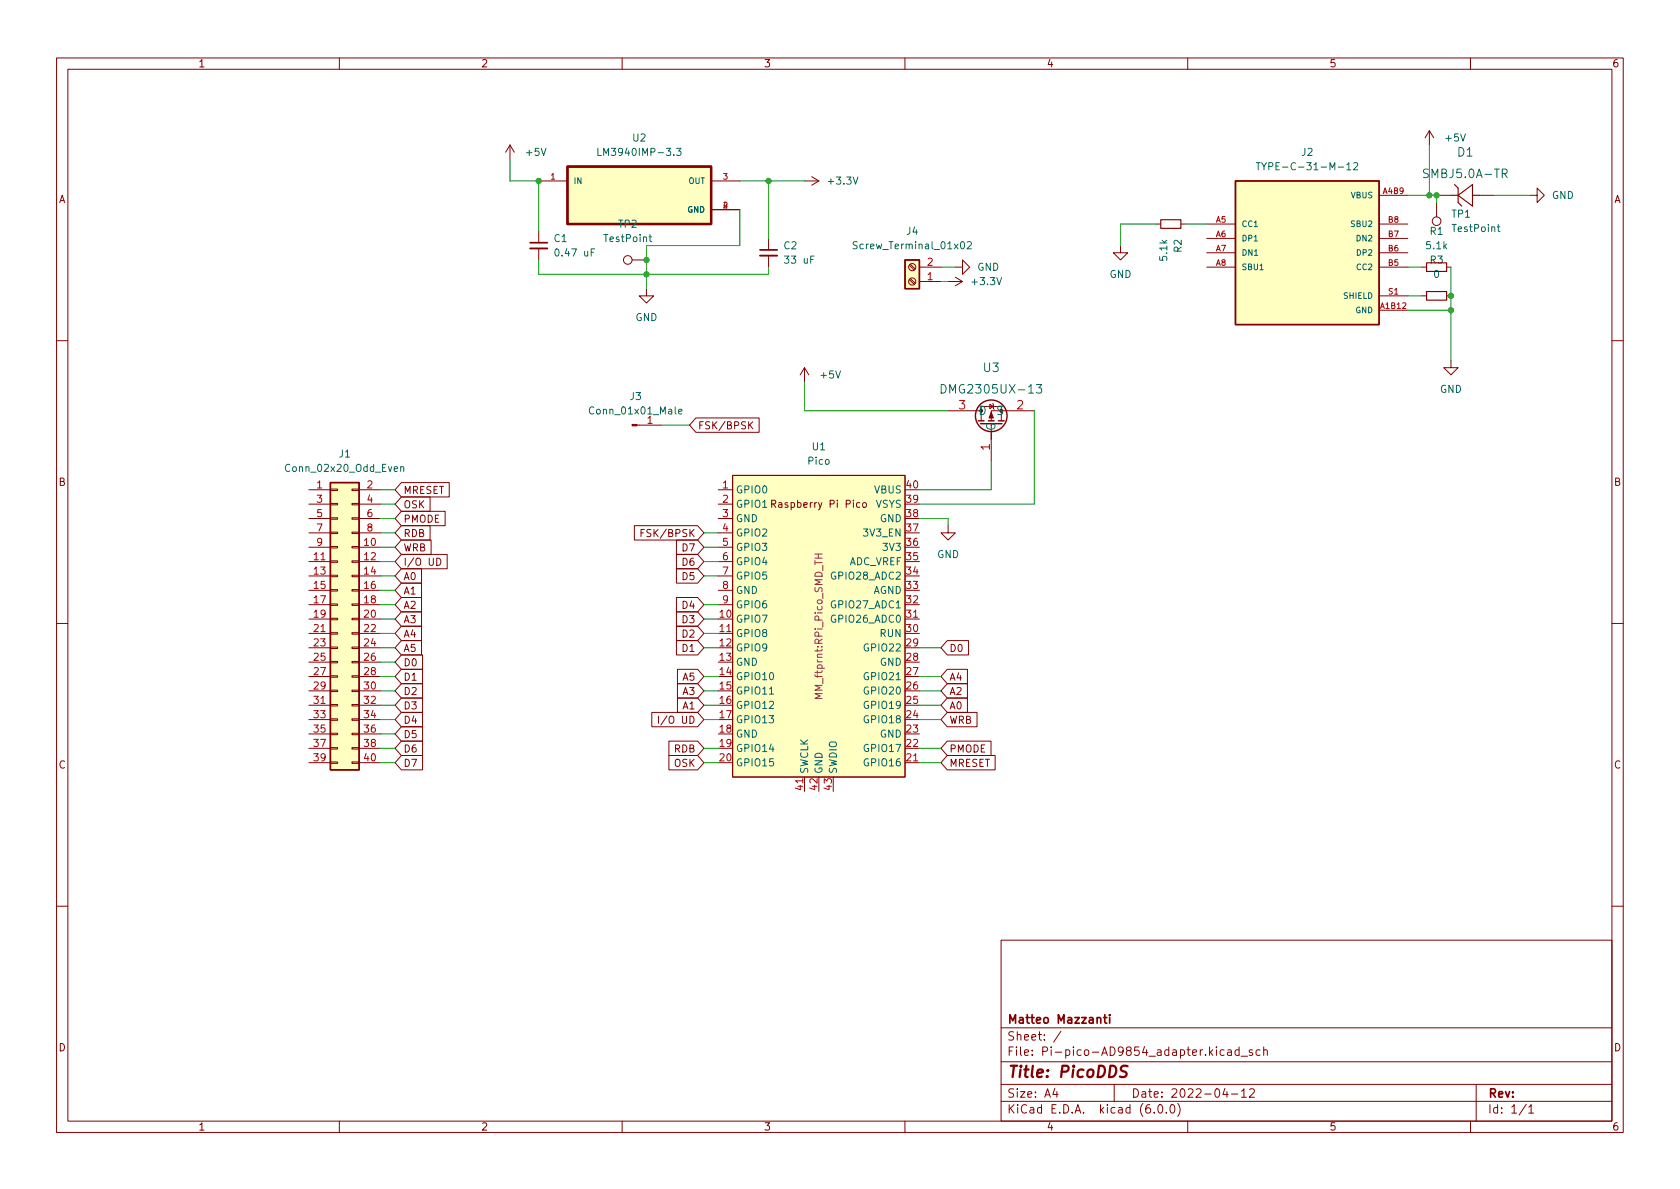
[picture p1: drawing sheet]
<svg xmlns="http://www.w3.org/2000/svg" width="297mm" height="210mm" viewBox="0 0 297 210" stroke-linecap="round" stroke-linejoin="round" font-family="sans-serif">
<g fill="none" stroke="#840000" stroke-width=".18">
<path d="M10 10.2h277v190.1h-277zM12 12.2h273v186.1h-273zM60 10.2v2M110 10.2v2M160 10.2v2M210 10.2v2M260 10.2v2M90.2 25.6l-.8 1.3M90.2 25.6v2.6M90.2 25.6l.7 1.3M95.2 32h5.1M125.7 32h5.1"/>
<path d="M125.7 37.1h5.1M142.2 32h2.6M143.5 31.2l1.3 .8M144.8 32l-1.3 .8M204.5 39.6h.7M208.8 39.6h.7M213.4 39.6h5M243.8 39.6h5.1M243.8 34.5h5.1M252.7 23.1l-.7 1.3M252.7 23.1v2.5M252.7 23.1l.8 1.3"/>
<path d="M254 34.5h2.5M254 35.8v2.5M261.6 34.5h2.6M270.5 34.5h1.3v-1.2l1.2 1.2-1.2 1.3v-1.3M95.2 40.9v2M95.2 43.9v2.1M111.8 46h2.5M114.3 51v1.3h1.3l-1.3 1.3-1.3-1.3h1.3M135.9 42.2v2M135.9 45.2v2M160.8 46.9l.8 .8M160.8 49.4l.8 .9"/>
<path d="M161 46.7l.8 .9M161 49.3l.8 .8M162.6 49.8h3.8M162.6 47.2h3.8M167.6 49.8h2.6M168.9 47.2h1.3v-1.2l1.2 1.2-1.2 1.3v-1.3M168.9 49l1.3 .8M170.2 49.8l-1.3 .7M198.1 43.4v1.3h1.3l-1.3 1.3-1.3-1.3h1.3M213.4 42.2h5M213.4 44.7h5M213.4 47.2h5"/>
<path d="M243.8 54.9h5.1M243.8 42.2h5.1M243.8 44.7h5.1M243.8 47.2h5.1M243.8 52.3h5.1M251.5 47.2h.7M251.5 52.3h.7M255.8 47.2h.7M255.8 52.3h.7M10 60.2h2M112.6 75.2h4.2M123 73.9h11.2v2.5h-11.2l-1.1-1.2z"/>
<path d="M132.6 75.1l.5 .7M133.1 74.6l-.7 .7M142.2 65l-.7 1.3M142.2 65v2.6M142.2 65l.8 1.3M167.6 72.6h5M173.5 74.4v-2.5h3.5v2.5M175 71.5l.6 .4-.6 .4zM175.3 74.9v6.6M175.5 71.4l.1 .1v.8l.2 .1M177.8 72.6h-2.5v1.8M177.9 72.6h5"/>
<path d="M256.5 63.7v1.3h1.3l-1.3 1.3-1.2-1.3h1.2M285 60.2h2M54.6 86.6h3.8M54.6 89.1h3.8M54.6 91.7h3.8M54.6 94.2h3.8M54.6 96.8h3.8M54.6 99.3h3.8M58.4 99.2h1.3v.2h-1.3zM58.4 96.6h1.3v.3h-1.3zM58.4 94.1h1.3v.3h-1.3zM58.4 91.6h1.3v.2h-1.3z"/>
<path d="M58.4 89h1.3v.3h-1.3zM58.4 86.5h1.3v.2h-1.3zM62.2 99.2h1.3v.2h-1.3zM62.2 96.6h1.3v.3h-1.3zM62.2 94.1h1.3v.3h-1.3zM62.2 91.6h1.3v.2h-1.3zM62.2 89h1.3v.3h-1.3zM62.2 86.5h1.3v.2h-1.3zM63.5 86.6h3.8M63.5 89.1h3.8M63.5 91.7h3.8M63.5 94.2h3.8"/>
<path d="M63.5 96.8h3.8M63.5 99.3h3.8M71 98h8.1v2.6h-8.1l-1.2-1.3zM71 95.5h5.2v2.5h-5.2l-1.2-1.2zM71 93h5v2.5h-5l-1.2-1.3zM71 87.9h5v2.5h-5l-1.2-1.3zM71 90.4h7.7v2.6h-7.7l-1.2-1.3zM71 85.3h8.4v2.6h-8.4l-1.2-1.3zM77.2 98.7a.64 .64 0 0 1 .8 .6 .64 .64 0 0 1-.8 .7zM112.2 93h11.1l1.2 1.2-1.2 1.3h-11.1zM113.3 94.2h.5M113.9 93.6h-.6v1.3"/>
<path d="M119.6 95.5h3.7l1.2 1.3-1.2 1.2h-3.7zM119.6 98h3.7l1.2 1.3-1.2 1.3h-3.7zM127 86.6h2.5M127 89.1h2.5M127 91.7h2.5M127 94.2h2.5M127 96.8h2.5M127 99.3h2.5M129.5 84.1h30.5v53.3h-30.5zM136.4 89.1h.6l.2-.2-.1-.3-.7-.1v1.2M136.7 89.1l.5 .6M152 88.9h-.3l-.3 .2 .2 .6h.4"/>
<path d="M152.6 89l.2-.1 .3 .1 .1 .5-.1 .2h-.3l-.2-.1zM167.6 93v1.2h1.3l-1.3 1.3-1.2-1.3h1.2M10 110.2h2M54.6 112h3.8M54.6 109.5h3.8M54.6 101.8h3.8M54.6 104.4h3.8M54.6 106.9h3.8M54.6 114.5h3.8M54.6 117.1h3.8M54.6 119.6h3.8M58.4 119.5h1.3v.3h-1.3z"/>
<path d="M58.4 117h1.3v.2h-1.3zM58.4 114.4h1.3v.3h-1.3zM58.4 111.9h1.3v.2h-1.3zM58.4 109.3h1.3v.3h-1.3zM58.4 106.8h1.3v.3h-1.3zM58.4 104.3h1.3v.2h-1.3zM58.4 101.7h1.3v.3h-1.3zM62.2 119.5h1.3v.3h-1.3zM62.2 117h1.3v.2h-1.3zM62.2 114.4h1.3v.3h-1.3zM62.2 111.9h1.3v.2h-1.3zM62.2 109.3h1.3v.3h-1.3z"/>
<path d="M62.2 106.8h1.3v.3h-1.3zM62.2 104.3h1.3v.2h-1.3zM62.2 101.7h1.3v.3h-1.3zM63.5 112h3.8M63.5 109.5h3.8M63.5 101.8h3.8M63.5 104.4h3.8M63.5 106.9h3.8M63.5 114.5h3.8M63.5 117.1h3.8M63.5 119.6h3.8M71 118.4h3.7v2.5h-3.7l-1.2-1.3z"/>
<path d="M71 115.8h3.7v2.6h-3.7l-1.2-1.3zM71 110.7h3.5v2.6h-3.5l-1.2-1.3zM71 105.7h3.5v2.5h-3.5l-1.2-1.3zM71 103.1h3.5v2.6h-3.5l-1.2-1.3zM71 100.6h3.5v2.5h-3.5l-1.2-1.3zM71 113.3h3.5v2.5h-3.5l-1.2-1.3zM71 108.2h3.5v2.5h-3.5l-1.2-1.2zM119.6 110.7h3.7l1.2 1.3-1.2 1.3h-3.7zM119.6 105.7h3.7l1.2 1.2-1.2 1.3h-3.7zM119.6 108.2h3.7l1.2 1.3-1.2 1.2h-3.7zM119.6 100.6h3.7l1.2 1.2-1.2 1.3h-3.7zM119.6 113.3h3.7l1.2 1.2-1.2 1.3h-3.7z"/>
<path d="M119.8 118.4h3.5l1.2 1.2-1.2 1.3h-3.5zM127 112h2.5M127 101.8h2.5M127 104.4h2.5M127 106.9h2.5M160 109.5h2.6M167.5 113.3h3.7v2.5h-3.7l-1.1-1.3zM167.5 118.4h3.5v2.5h-3.5l-1.1-1.3zM285 110.2h2M54.6 134.9h3.8M54.6 122.2h3.8M54.6 124.7h3.8"/>
<path d="M54.6 127.2h3.8M54.6 129.8h3.8M54.6 132.3h3.8M58.4 134.7h1.3v.3h-1.3zM58.4 132.2h1.3v.3h-1.3zM58.4 129.7h1.3v.2h-1.3zM58.4 127.1h1.3v.3h-1.3zM58.4 124.6h1.3v.2h-1.3zM58.4 122h1.3v.3h-1.3zM62.2 134.7h1.3v.3h-1.3zM62.2 132.2h1.3v.3h-1.3zM62.2 129.7h1.3v.2h-1.3z"/>
<path d="M62.2 127.1h1.3v.3h-1.3zM62.2 124.6h1.3v.2h-1.3zM62.2 122h1.3v.3h-1.3zM63.5 134.9h3.8M63.5 122.2h3.8M63.5 124.7h3.8M63.5 127.2h3.8M63.5 129.8h3.8M63.5 132.3h3.8M71 120.9h3.7v2.5h-3.7l-1.2-1.2zM71 131.1h3.7v2.5h-3.7l-1.2-1.3zM71 133.6h3.7v2.5h-3.7l-1.2-1.2z"/>
<path d="M71 123.4h3.7v2.6h-3.7l-1.2-1.3zM71 126h3.7v2.5h-3.7l-1.2-1.3zM71 128.5h3.7v2.6h-3.7l-1.2-1.3zM115.2 126h8.1l1.2 1.2-1.2 1.3h-8.1zM116.4 126.6v1.3M117.9 126.6l-1.1 1.6M118.3 131.1h5l1.2 1.2-1.2 1.3h-5zM118.3 133.6h5l1.2 1.3-1.2 1.2h-5zM119.8 123.4h3.5l1.2 1.3-1.2 1.3h-3.5zM119.8 120.9h3.5l1.2 1.3-1.2 1.2h-3.5zM142.2 137.4v2.5M160 134.9h2.6"/>
<path d="M167.5 123.4h3.5v2.6h-3.5l-1.1-1.3zM167.5 126h5.2v2.5h-5.2l-1.1-1.3zM167.5 120.9h3.5v2.5h-3.5l-1.1-1.2zM167.5 133.6h8.4v2.5h-8.4l-1.1-1.2zM167.5 131.1h7.7v2.5h-7.7l-1.1-1.3zM10 160.2h2M177 166.3h108v32h-108zM285 160.2h2M60 198.3v2M110 198.3v2M160 198.3v2M177 194.8h108"/>
<path d="M177 191.8h108M177 187.8h108M177 181.8h108M186.5 192.5l-.4 1h1M186.9 193v1M187.6 182.4l-1.3 1.9M197 191.8v3M204.1 196.7v.1M204.9 195.4l.2-.1a.81 .81 0 0 1 .6 .7 .81 .81 0 0 1-.3 .8h-.2a.81 .81 0 0 1-.6-.6 .81 .81 0 0 1 .3-.8zM206.2 196.7v.1M207.1 195.4l.1-.1a.81 .81 0 0 1 .6 .7 .81 .81 0 0 1-.3 .8h-.1a.81 .81 0 0 1-.6-.6 .81 .81 0 0 1 .3-.8zM208.2 195.1a1.72 1.72 0 0 1 0 2.3"/>
<path d="M210 198.3v2M216.4 185.7l-.4-.1-.3 .3v.4l.2 .3h.5M216.6 192.5l-.4 1h.9M216.9 193v1M217.1 185.7h.5l.1 .9M217.7 186l-.5 .1a.29 .29 0 0 0-.2 .2 .29 .29 0 0 0 .2 .3h.5M217.7 193.5h1.2M219.1 185.7l-.5-.1-.2 .3v.4l.1 .3h.6M219.1 185.1v1.5M219.4 186.8h1.2M219.5 193l.4-.5v1.5M219.5 194h.9"/>
<path d="M220.9 192.7l.6-.2 .2 .2 .1 .3-.9 1h.9M221.4 185.7l-.3-.1-.2 .2v.3l.5 .1v.4h-.5M222.8 185.7l-.4-.1-.3 .3v.4l.1 .3h.6M223.4 185.8l.2-.2 .4 .1 .1 .9M223.4 185.1v1.5M260 198.3v2M261 191.8v6.5M269.9 195.3l-1.3 1.9M270.3 195.8l.4-.5v1.5M270.3 196.8h.9"/>
<circle cx="254" cy="39.1" r=".76"/>
<circle cx="111" cy="46" r=".76"/>
<circle cx="161.3" cy="49.8" r=".63"/>
<circle cx="161.3" cy="47.2" r=".63"/>
</g>
<path d="M199.4 188.6a.85 .85 0 0 0-1.1 .1 .45 .45 0 0 0 .2 .7l.4 .1a.49 .49 0 0 1 .3 .5 .49 .49 0 0 1-.4 .5l-.8-.1" fill="none" stroke="#840000" stroke-width=".4"/>
<path d="M93.7 42.9h3.1M134.4 44.2h3M195.1 179.9h.6M195.3 179.4v1.3l.4 .2M196.2 179.4v.2M196.2 179.9v1M194 180.1l.2-.2 .4 .1v.9" fill="none" stroke="#840000" stroke-width=".3"/>
<g fill="none" stroke="#840000" stroke-width=".25">
<path d="M218.4 32h25.4v25.4h-25.4zM160 46h2.6v5h-2.6zM173 74.4h1M173.4 74.9h3.8M176.5 74.4h1M58.4 85.3h5.1v50.8h-5.1z"/>
<circle cx="175.3" cy="73.5" r="2.79"/>
</g>
<g fill="#840000" stroke="#840000" stroke-width=".18">
<path d="M175.3 72.9l.3 1h-.7z"/>
<path d="M111.8 75.1h.8v.2h-.8z"/>
</g>
<g fill="none" stroke="#006464" stroke-width=".18">
<path d="M105.7 26.2v1.3h.6M119.6 26.2h.8l-.4 .5 .3 .1v.6l-.1 .1-.6-.1M222.1 28.8h.7M222.5 28.8v1.2M223.1 28.8l.4 .6 .4-.6M223.5 29.4v.6M238.1 30h.8M239.3 28.9l.5-.1 .3 .3-.8 .9h.8M264.9 39.7v1.1l.3 .2M265.6 30.7l.7-.1 .2-.2-.1-.4-.2-.1h-.6v1.5M266 30.7l.5 .7M105.1 44h-.6v1.3"/>
<path d="M114.7 41.9h.5M114.9 41.5v1.1l.3 .1M151.6 42.8l-.5-.1-.2 .2v.3l.5 .3 .2 .3-.3 .2-.5-.1M171 42.9l.5-.2 .3 .4-.8 .9h.8M264.7 40.1h.5M120 72.8l.6-.1-.1-.3h-.3l-.2 .1v.7h.5M166.4 68a.77 .77 0 0 1 .9 .8 .77 .77 0 0 1-.9 .7zM183.2 68h1l-.5 .6 .4 .1v.7l-.2 .1h-.4l-.3-.1M70.8 82.6l.2-.1 .3 .1 .1 .8M70.8 82.5v.9M136.1 122.7h.7"/>
</g>
<path d="M205.2 38.9h3.6v1.5h-3.6zM256.5 34.5h1.3M257.2 32.6l.6 .7v2.5l.6 .6M257.8 34.5l2.5-1.9v3.8zM260.3 34.5h1.3M252.2 51.6h3.6v1.5h-3.6zM252.2 46.5h3.6v1.5h-3.6z" fill="none" stroke="#840000" stroke-width=".2"/>
<path d="M93.7 43.9h3.1M134.4 45.2h3" fill="none" stroke="#840000" stroke-width=".33"/>
<g fill="#ffffc2" stroke="#ffffc2" stroke-width=".18">
<path d="M218.4 32h25.4v25.4h-25.4z"/>
<path d="M100.3 29.5h25.4v10.1h-25.4z"/>
<path d="M129.5 84.1h30.5v53.3h-30.5z"/>
<path d="M160 46h2.6v5h-2.6z"/>
<path d="M58.4 85.3h5.1v50.8h-5.1z"/>
</g>
<path d="M100.3 29.5h25.4v10.1h-25.4z" fill="none" stroke="#840000" stroke-width=".41"/>
<path d="M144.1 98.7h1.3M144.1 98h1.3M144.7 98v.7" fill="none" stroke="#840084" stroke-width=".18"/>
<g fill="none" stroke="#009600" stroke-width=".18">
<path d="M90.2 28.2v3.8h5v8.9M130.8 32h11.4M130.8 37.1v6.3h-16.5v7.6M135.9 32v10.2M204.5 39.6h-6.4v3.8M209.5 39.6h3.9M248.9 34.5h5.1v1.3M252.7 25.6v8.9M264.2 34.5h6.3M95.2 46v2.5h40.7v-1.3M166.4 47.2h2.5M166.4 49.8h1.2"/>
<path d="M248.9 47.2h2.6M248.9 54.9h7.6M248.9 52.3h2.6M256.5 47.2v16.5M116.8 75.2h5.1M142.2 67.6v5h25.4M182.9 72.6v16.5h-20.3M67.3 96.8h2.5M67.3 99.3h2.5M67.3 94.2h2.5M67.3 89.1h2.5M67.3 86.6h2.5"/>
<path d="M67.3 91.7h2.5M124.5 96.8h2.5M124.5 99.3h2.5M124.5 94.2h2.5M162.6 91.7h5v1.3M175.3 81.5v5.1h-12.7M67.3 101.8h2.5M67.3 119.6h2.5M67.3 112h2.5M67.3 109.5h2.5M67.3 114.5h2.5M67.3 106.9h2.5"/>
<path d="M67.3 117.1h2.5M67.3 104.4h2.5M124.5 101.8h2.5M124.5 119.6h2.5M124.5 112h2.5M124.5 109.5h2.5M124.5 114.5h2.5M124.5 106.9h2.5M162.6 119.6h3.8M162.6 114.5h3.8M67.3 122.2h2.5M67.3 124.7h2.5"/>
<path d="M67.3 127.2h2.5M67.3 132.3h2.5M67.3 134.9h2.5M67.3 129.8h2.5M124.5 122.2h2.5M124.5 124.7h2.5M124.5 127.2h2.5M124.5 132.3h2.5M124.5 134.9h2.5M162.6 122.2h3.8M162.6 124.7h3.8M162.6 127.2h3.8"/>
<path d="M162.6 132.3h3.8M162.6 134.9h3.8"/>
</g>
<g fill="#009600" stroke="#009600" stroke-width=".18">
<circle cx="256.5" cy="54.9" r=".46"/>
<circle cx="256.5" cy="52.3" r=".46"/>
<circle cx="254" cy="34.5" r=".46"/>
<circle cx="252.7" cy="34.5" r=".46"/>
<circle cx="114.3" cy="46" r=".46"/>
<circle cx="114.3" cy="48.5" r=".46"/>
<circle cx="95.2" cy="32" r=".46"/>
<circle cx="135.9" cy="32" r=".46"/>
</g>
<text font-size="2.8" fill="#840000" x="178" y="190.6">Title: PicoDDS</text>
<g font-size="2.1" fill="#006464">
<text x="257.7" y="27.7">D1</text>
<text x="252.1" y="31.5">SMBJ5.0A-TR</text>
<text x="173.9" y="65.8">U3</text>
<text x="167.4" y="69.6">DMG2305UX-13</text>
<text x="172.9" y="73.4">D</text>
<text x="176" y="76.3" transform="rotate(-90 176 76.3)">G</text>
<text x="176.2" y="73.4">S</text>
</g>
<g font-size="2.1" fill="#a90000">
<text x="169.6" y="72.4">3</text>
<text x="179.8" y="72.4">2</text>
<text x="175" y="79.6" transform="rotate(-90 175 79.6)">1</text>
</g>
<g font-size="2.1" fill="#840000">
<text x="178" y="184">Sheet: /</text>
<text x="178" y="181">Matteo Mazzanti</text>
<text x="178" y="186.7">File: Pi-pico-AD9854_adapter.kicad_sch</text>
<text x="178" y="196.9">KiCad E.D.A. kicad (6.0.0)</text>
<text x="178" y="194.1">Size: A4</text>
<text x="200" y="194.1">Date: 2022-04-12</text>
<text x="263" y="194.1">Rev:</text>
<text x="263" y="196.9">Id: 1/1</text>
</g>
<g font-size="1.8" fill="#840000">
<text x="35" y="11.9">1</text>
<text x="85" y="11.9">2</text>
<text x="135" y="11.9">3</text>
<text x="185" y="11.9">4</text>
<text x="235" y="11.9">5</text>
<text x="285" y="11.9">6</text>
<text x="10.3" y="35.9">A</text>
<text x="285.3" y="35.9">A</text>
<text x="123.3" y="75.9">FSK/BPSK</text>
<text x="10.3" y="85.9">B</text>
<text x="71.3" y="89.9">OSK</text>
<text x="71.3" y="87.3">MRESET</text>
<text x="137.2" y="89.8">Raspberry Pi Pico</text>
<text x="285.3" y="85.9">B</text>
<text x="71.3" y="95">RDB</text>
<text x="71.3" y="92.4">PMODE</text>
<text x="114.1" y="95">FSK/BPSK</text>
<text x="71.3" y="100">I/O UD</text>
<text x="71.3" y="97.5">WRB</text>
<text x="120.8" y="97.5">D7</text>
<text x="120.8" y="100">D6</text>
<text x="71.3" y="107.7">A2</text>
<text x="71.3" y="105.1">A1</text>
<text x="71.3" y="102.6">A0</text>
<text x="120.8" y="107.7">D4</text>
<text x="120.8" y="102.6">D5</text>
<text x="71.3" y="112.7">A4</text>
<text x="71.3" y="110.2">A3</text>
<text x="120.8" y="112.7">D2</text>
<text x="120.8" y="110.2">D3</text>
<text x="71.3" y="117.8">D0</text>
<text x="71.3" y="115.3">A5</text>
<text x="120.8" y="115.3">D1</text>
<text x="167.8" y="115.3">D0</text>
<text x="71.3" y="122.9">D2</text>
<text x="71.3" y="120.4">D1</text>
<text x="71.3" y="125.4">D3</text>
<text x="120.8" y="125.4">A1</text>
<text x="120.8" y="122.9">A3</text>
<text x="120.8" y="120.4">A5</text>
<text x="167.8" y="120.4">A4</text>
<text x="167.8" y="125.4">A0</text>
<text x="167.8" y="122.9">A2</text>
<text x="71.3" y="128">D4</text>
<text x="71.3" y="130.5">D5</text>
<text x="117.6" y="128">I/O UD</text>
<text x="167.8" y="128">WRB</text>
<text x="10.3" y="135.9">C</text>
<text x="71.3" y="133.1">D6</text>
<text x="71.3" y="135.6">D7</text>
<text x="119.2" y="135.6">OSK</text>
<text x="119.2" y="133.1">RDB</text>
<text x="167.8" y="135.6">MRESET</text>
<text x="167.8" y="133.1">PMODE</text>
<text x="285.3" y="135.9">C</text>
<text x="10.3" y="185.9">D</text>
<text x="285.3" y="185.9">D</text>
<text x="35" y="199.9">1</text>
<text x="85" y="199.9">2</text>
<text x="135" y="199.9">3</text>
<text x="185" y="199.9">4</text>
<text x="235" y="199.9">5</text>
<text x="285" y="199.9">6</text>
</g>
<g font-size="1.8" fill="#006464">
<text x="93.1" y="27.6">+5V</text>
<text x="106.7" y="27.6">LM3940IMP-3.3</text>
<text x="111.9" y="25">U2</text>
<text x="230.2" y="27.6">J2</text>
<text x="255.7" y="25">+5V</text>
<text x="146.6" y="32.6">+3.3V</text>
<text x="224.3" y="30.1">TYPE-C-31-M-12</text>
<text x="274.4" y="35.2">GND</text>
<text x="109.4" y="40.3">TP2</text>
<text x="160.3" y="41.5">J4</text>
<text x="252.9" y="41.5">R1</text>
<text x="256.7" y="38.5">TP1</text>
<text x="256.9" y="41">TestPoint</text>
<text x="98" y="42.8">C1</text>
<text x="98.5" y="45.3">0.47 uF</text>
<text x="107" y="42.8">TestPoint</text>
<text x="138.6" y="44.1">C2</text>
<text x="139" y="46.6">33 uF</text>
<text x="151.6" y="44.1">Screw_Terminal_01x02</text>
<text x="172.8" y="47.9">GND</text>
<text x="206.4" y="46" transform="rotate(-90 206.4 46)">5.1k</text>
<text x="208.9" y="44.6" transform="rotate(-90 208.9 44.6)">R2</text>
<text x="252.3" y="44.1">5.1k</text>
<text x="252.9" y="46.6">R3</text>
<text x="172" y="50.4">+3.3V</text>
<text x="196.2" y="49.1">GND</text>
<text x="253.5" y="49.1">0</text>
<text x="112.3" y="56.8">GND</text>
<text x="111.4" y="70.7">J3</text>
<text x="145.2" y="66.9">+5V</text>
<text x="254.6" y="69.5">GND</text>
<text x="104.7" y="73.3">Conn_01x01_Male</text>
<text x="114.4" y="74.9">1</text>
<text x="50.9" y="83.4">Conn_02x20_Odd_Even</text>
<text x="60" y="80.9">J1</text>
<text x="142.9" y="82.2">Pico</text>
<text x="143.6" y="79.6">U1</text>
<text x="130" y="87.2">GPIO0</text>
<text x="130" y="89.8">GPIO1</text>
<text x="154.6" y="87.2">VBUS</text>
<text x="154.8" y="89.8">VSYS</text>
<text x="130" y="92.3">GND</text>
<text x="130" y="94.9">GPIO2</text>
<text x="152.9" y="94.9">3V3_EN</text>
<text x="155.6" y="92.3">GND</text>
<text x="130" y="97.4">GPIO3</text>
<text x="130" y="99.9">GPIO4</text>
<text x="150" y="99.9">ADC_VREF</text>
<text x="156.4" y="97.4">3V3</text>
<text x="165.7" y="98.7">GND</text>
<text x="130" y="102.5">GPIO5</text>
<text x="130" y="105">GND</text>
<text x="130" y="107.6">GPIO6</text>
<text x="147.3" y="107.6">GPIO27_ADC1</text>
<text x="147.3" y="102.5">GPIO28_ADC2</text>
<text x="154.3" y="105">AGND</text>
<text x="130" y="110.1">GPIO7</text>
<text x="130" y="112.6">GPIO8</text>
<text x="147.3" y="110.1">GPIO26_ADC0</text>
<text x="155.7" y="112.6">RUN</text>
<text x="130" y="115.2">GPIO9</text>
<text x="130" y="117.7">GND</text>
<text x="153.1" y="115.2">GPIO22</text>
<text x="155.6" y="117.7">GND</text>
<text x="130" y="120.3">GPIO10</text>
<text x="130" y="122.8">GPIO11</text>
<text x="130" y="125.3">GPIO12</text>
<text x="153.1" y="125.3">GPIO19</text>
<text x="153.1" y="122.8">GPIO20</text>
<text x="153.1" y="120.3">GPIO21</text>
<text x="130" y="127.9">GPIO13</text>
<text x="130" y="130.4">GND</text>
<text x="153.1" y="127.9">GPIO18</text>
<text x="155.6" y="130.4">GND</text>
<text x="130" y="133">GPIO14</text>
<text x="130" y="135.5">GPIO15</text>
<text x="142.9" y="136.9" transform="rotate(-90 142.9 136.9)">SWCLK</text>
<text x="145.4" y="136.9" transform="rotate(-90 145.4 136.9)">GND</text>
<text x="148" y="136.9" transform="rotate(-90 148 136.9)">SWDIO</text>
<text x="153.1" y="135.5">GPIO16</text>
<text x="153.1" y="133">GPIO17</text>
</g>
<g font-size="1.8" fill="#a90000">
<text x="164" y="47">2</text>
<text x="164" y="49.5">1</text>
<text x="56" y="86.4">1</text>
<text x="56" y="88.9">3</text>
<text x="64.9" y="86.4">2</text>
<text x="64.9" y="88.9">4</text>
<text x="127.8" y="86.4">1</text>
<text x="127.8" y="88.9">2</text>
<text x="160.3" y="88.9">39</text>
<text x="160.3" y="86.4">40</text>
<text x="56" y="91.4">5</text>
<text x="56" y="94">7</text>
<text x="64.9" y="91.4">6</text>
<text x="64.9" y="94">8</text>
<text x="127.8" y="91.4">3</text>
<text x="127.8" y="94">4</text>
<text x="160.3" y="94">37</text>
<text x="160.3" y="91.4">38</text>
<text x="55.5" y="99.1">11</text>
<text x="55.5" y="101.6">13</text>
<text x="56" y="96.5">9</text>
<text x="64.4" y="96.5">10</text>
<text x="64.4" y="99.1">12</text>
<text x="64.4" y="101.6">14</text>
<text x="127.8" y="96.5">5</text>
<text x="127.8" y="99.1">6</text>
<text x="127.8" y="101.6">7</text>
<text x="160.3" y="101.6">34</text>
<text x="160.3" y="99.1">35</text>
<text x="160.3" y="96.5">36</text>
<text x="55.5" y="104.1">15</text>
<text x="55.5" y="106.7">17</text>
<text x="64.4" y="104.1">16</text>
<text x="64.4" y="106.7">18</text>
<text x="127.8" y="104.1">8</text>
<text x="127.8" y="106.7">9</text>
<text x="160.3" y="106.7">32</text>
<text x="160.3" y="104.1">33</text>
<text x="55.5" y="109.2">19</text>
<text x="55.5" y="111.8">21</text>
<text x="64.4" y="109.2">20</text>
<text x="64.4" y="111.8">22</text>
<text x="127.3" y="109.2">10</text>
<text x="127.3" y="111.8">11</text>
<text x="160.3" y="111.8">30</text>
<text x="160.3" y="109.2">31</text>
<text x="55.5" y="114.3">23</text>
<text x="55.5" y="116.8">25</text>
<text x="55.5" y="119.4">27</text>
<text x="64.4" y="114.3">24</text>
<text x="64.4" y="116.8">26</text>
<text x="64.4" y="119.4">28</text>
<text x="127.3" y="114.3">12</text>
<text x="127.3" y="116.8">13</text>
<text x="127.3" y="119.4">14</text>
<text x="160.3" y="119.4">27</text>
<text x="160.3" y="116.8">28</text>
<text x="160.3" y="114.3">29</text>
<text x="55.5" y="121.9">29</text>
<text x="55.5" y="124.5">31</text>
<text x="64.4" y="121.9">30</text>
<text x="64.4" y="124.5">32</text>
<text x="127.3" y="121.9">15</text>
<text x="127.3" y="124.5">16</text>
<text x="160.3" y="124.5">25</text>
<text x="160.3" y="121.9">26</text>
<text x="55.5" y="127">33</text>
<text x="55.5" y="129.5">35</text>
<text x="64.4" y="127">34</text>
<text x="64.4" y="129.5">36</text>
<text x="127.3" y="127">17</text>
<text x="127.3" y="129.5">18</text>
<text x="160.3" y="129.5">23</text>
<text x="160.3" y="127">24</text>
<text x="55.5" y="132.1">37</text>
<text x="55.5" y="134.6">39</text>
<text x="64.4" y="132.1">38</text>
<text x="64.4" y="134.6">40</text>
<text x="127.3" y="132.1">19</text>
<text x="127.3" y="134.6">20</text>
<text x="160.3" y="134.6">21</text>
<text x="160.3" y="132.1">22</text>
<text x="142" y="139.7" transform="rotate(-90 142 139.7)">41</text>
<text x="144.5" y="139.7" transform="rotate(-90 144.5 139.7)">42</text>
<text x="147.1" y="139.7" transform="rotate(-90 147.1 139.7)">43</text>
</g>
<text font-size="1.8" fill="#840084" x="145.4" y="123.3" transform="rotate(-90 145.4 123.3)">MM_ftprnt:RPi_Pico_SMD_TH</text>
<g font-size="1.4" fill="#a90000">
<text x="97.4" y="31.7">1</text>
<text x="127.9" y="31.7">3</text>
<text x="244.6" y="34.3">A4B9</text>
<text x="127.9" y="36.8">2</text>
<text x="215" y="39.4">A5</text>
<text x="215" y="41.9">A6</text>
<text x="245.5" y="41.9">B7</text>
<text x="245.5" y="39.4">B8</text>
<text x="215" y="44.4">A7</text>
<text x="215" y="47">A8</text>
<text x="245.5" y="47">B5</text>
<text x="245.5" y="44.4">B6</text>
<text x="245.5" y="52.1">S1</text>
<text x="244.2" y="54.6">A1B12</text>
</g>
<g font-size="1.4" fill="#006464">
<text x="101.3" y="32.5">IN</text>
<text x="121.7" y="32.5">OUT</text>
<text x="238.9" y="35">VBUS</text>
<text x="121.6" y="37.6">GND</text>
<text x="219.5" y="40.1">CC1</text>
<text x="239.1" y="40.1">SBU2</text>
<text x="219.5" y="42.7">DP1</text>
<text x="219.5" y="45.2">DN1</text>
<text x="219.5" y="47.7">SBU1</text>
<text x="240" y="47.7">CC2</text>
<text x="240" y="42.7">DN2</text>
<text x="240.1" y="45.2">DP2</text>
<text x="237.6" y="52.8">SHIELD</text>
<text x="239.7" y="55.4">GND</text>
</g>
</svg>
